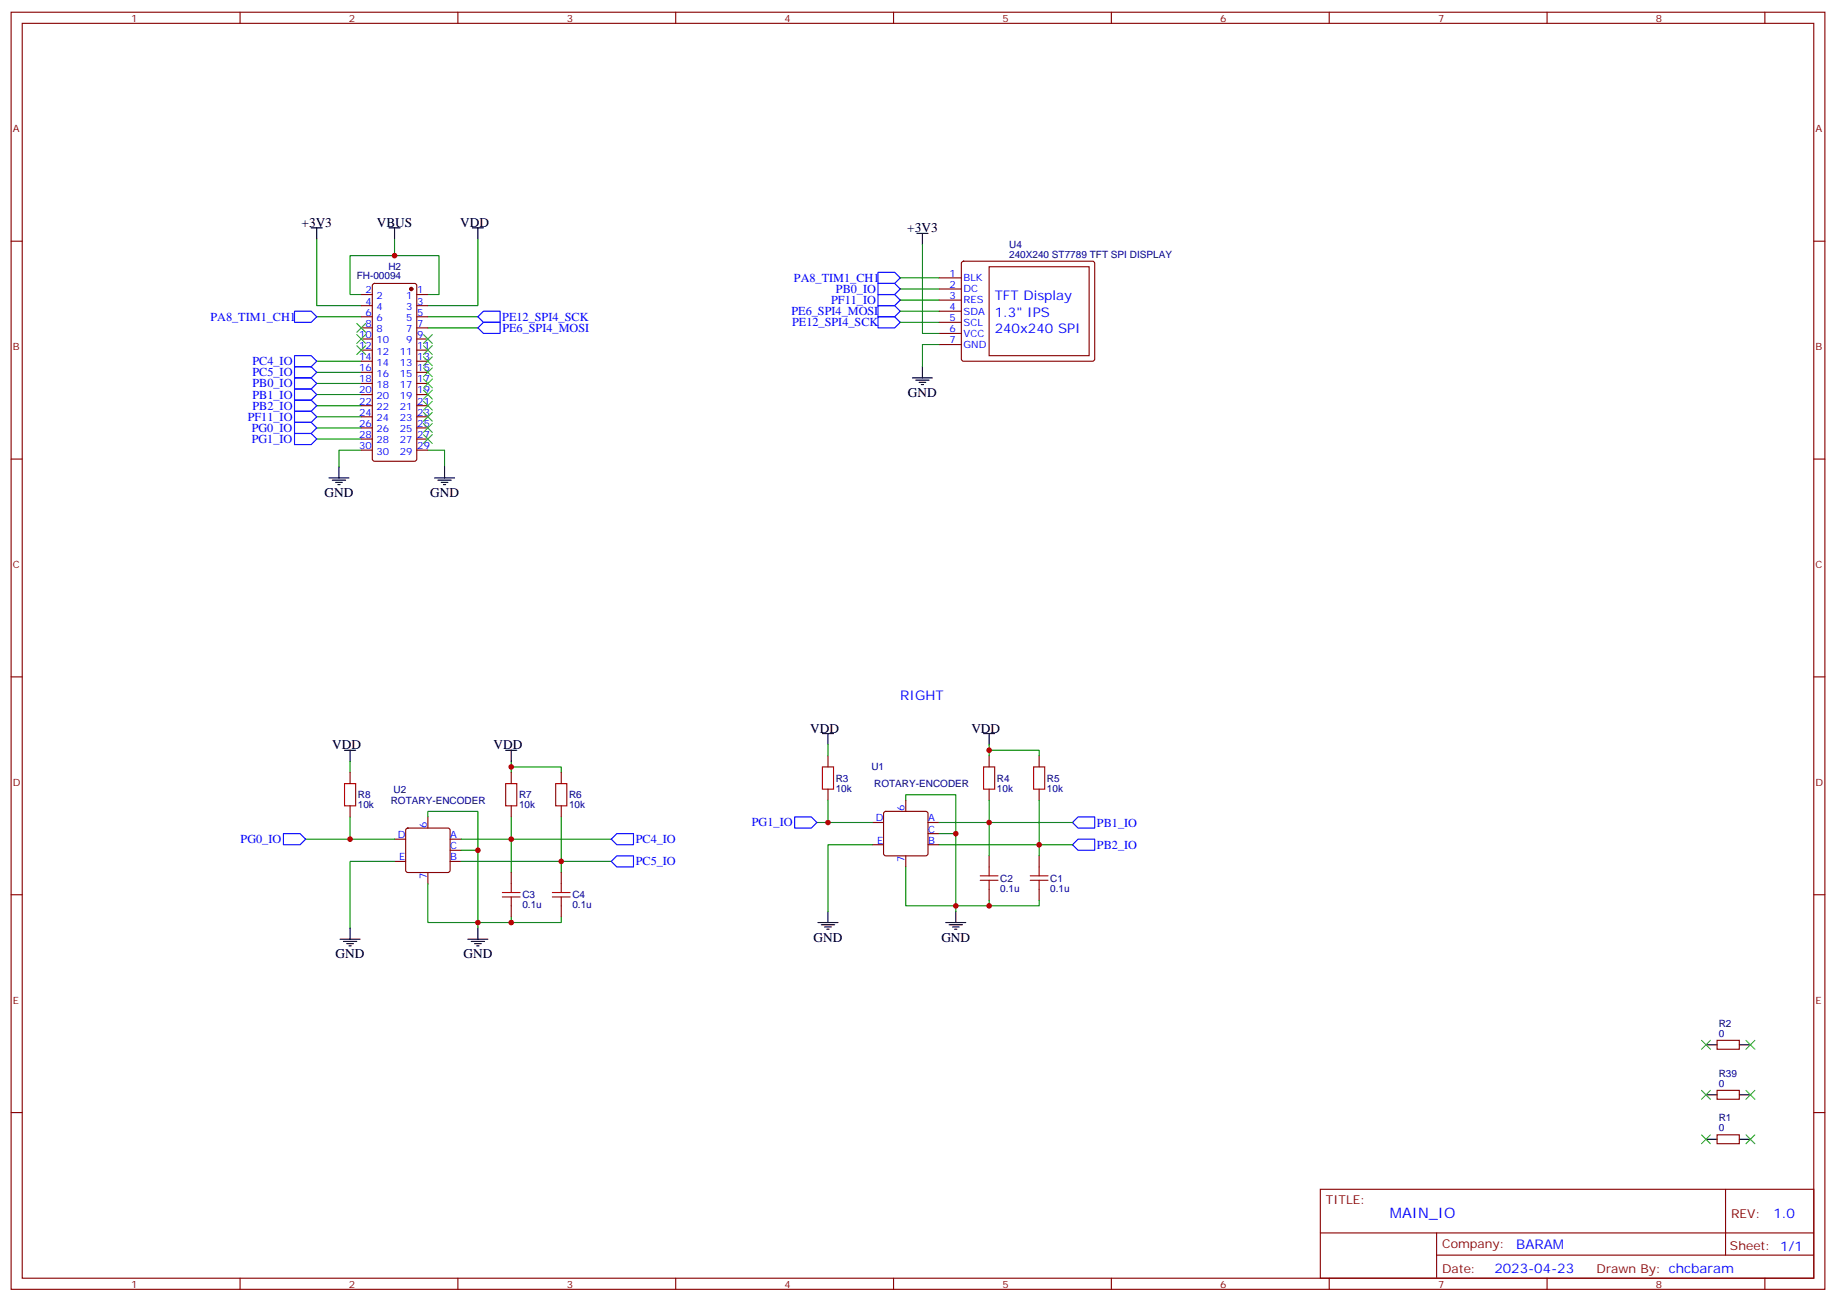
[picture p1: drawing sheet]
<svg xmlns="http://www.w3.org/2000/svg" width="583mm" height="413mm" viewBox="0 0 583 413" stroke-linecap="round" stroke-linejoin="round" font-family="sans-serif">
<g fill="none" stroke="#870000" stroke-width=".35">
<path d="M3.5 3.9h575.8v405.3h-575.8zM7.1 7.4h568.6v398.3h-568.6zM76.2 3.9v3.5M145.3 3.9v3.5M214.5 3.9v3.5M283.6 3.9v3.5M352.8 3.9v3.5M421.9 3.9v3.5M491.1 3.9v3.5M560.2 3.9v3.5M3.5 76.6h3.6M575.7 76.6h3.6"/>
<path d="M114.7 93.5h3.5M114.7 97h3.5M118.4 90.2l.5-.2h12.7l.6 .4 .1 55.3-.5 .6-12.9 .1-.7-.5v-55.2zM132.3 93.5h3.5M132.3 97h3.5M298.1 88.2h7.1M298.1 91.7h7.1M298.1 95.2h7.1M298.1 98.8h7.1M305.4 83.1l.5-.2h40.9l.5 .2 .2 .5-.1 30.6-.6 .5-41.2-.1-.4-.7v-30.3zM314 84.7h31.7v28.2h-31.7zM114.7 100.5h3.5"/>
<path d="M114.7 104.1h3.5M114.7 107.6h3.5M114.7 111.1h3.5M114.7 114.7h3.5M114.7 118.2h3.5M132.3 100.5h3.5M132.3 104.1h3.5M132.3 107.6h3.5M132.3 111.1h3.5M132.3 114.7h3.5M132.3 118.2h3.5M298.1 102.3h7.1"/>
<path d="M298.1 105.8h7.1M298.1 109.4h7.1M114.7 139.3h3.5M114.7 135.8h3.5M114.7 132.3h3.5M114.7 128.8h3.5M114.7 125.2h3.5M114.7 121.7h3.5M132.3 139.3h3.5M132.3 135.8h3.5M132.3 132.3h3.5M132.3 128.8h3.5"/>
<path d="M132.3 125.2h3.5M132.3 121.7h3.5M3.5 145.7h3.6M114.7 142.9h3.5M132.3 142.9h3.5M575.7 145.7h3.6M3.5 214.8h3.6M575.7 214.8h3.6M262.8 239.9v3.5M314 239.9v3.5M329.8 239.9v3.5M111.1 245.2v3.5"/>
<path d="M111.1 255.8v3.5M135.8 259.3v3.5M162.3 245.2v3.5M162.3 255.8v3.5M178.2 245.2v3.5M178.2 255.8v3.5M262.8 250.5v3.5M280.7 257.7l.5-.2h12.7l.5 .2 .2 .5v12.7l-.3 .5-.4 .2h-12.7l-.5-.2-.2-.5v-12.7zM287.5 254v3.5M314 250.5v3.5M329.8 250.5v3.5M125.2 266.3h3.6"/>
<path d="M125.2 273.4h3.6M129 263l.5-.2h12.7l.5 .2 .2 .5v12.7l-.3 .5-.4 .2h-12.7l-.5-.2-.2-.5v-12.7zM135.8 276.9v3.6M142.9 266.3h3.5M142.9 273.4h3.5M142.9 269.9h3.5M162.3 276.9v3.6M178.2 276.9v3.6M276.9 261.1h3.6M276.9 268.1h3.6M287.5 271.6v3.6M294.6 261.1h3.5"/>
<path d="M294.6 268.1h3.5M294.6 264.6h3.5M314 271.6v3.6M329.8 271.6v3.6M3.5 284h3.6M162.3 287.5v3.5M178.2 287.5v3.5M314 282.2v3.5M329.8 282.2v3.5M575.7 284h3.6M545 330.2h7.1v2.8h-7.1zM3.5 353.1h3.6"/>
<path d="M545 346.1h7.1v2.8h-7.1zM575.7 353.1h3.6M419.1 377.5h156.6v28.2h-156.6zM545 360.2h7.1v2.8h-7.1zM547.7 377.5v20.9M419.1 391.3h156.5M456 398.4h119.6M456 391.3v14.1M76.2 405.7v3.5M145.3 405.7v3.5M214.5 405.7v3.5M283.6 405.7v3.5"/>
<path d="M352.8 405.7v3.5M421.9 405.7v3.5M491.1 405.7v3.5M560.2 405.7v3.5"/>
</g>
<g fill="none" stroke="#008700" stroke-width=".35">
<path d="M100.5 75.8v21.2h14.2M125.2 75.8v5.3M151.7 75.8v21.2h-15.9M292.8 77.6v28.2h5.3M114.7 93.5h-3.6v-12.4h28.2v12.4h-3.5M285.8 98.8h12.3M285.8 88.2h12.3M285.8 91.7h12.3M285.8 95.2h12.3M100.5 118.2h14.2M100.5 114.7h14.2M100.5 100.5h14.2"/>
<path d="M135.8 100.5h15.9M135.8 104.1h15.9M285.8 102.3h12.3M298.1 109.4h-5.3v7M100.5 139.3h14.2M100.5 135.8h14.2M100.5 132.3h14.2M100.5 128.8h14.2M100.5 125.2h14.2M100.5 121.7h14.2M114.7 142.9h-7.1v5.3M135.8 142.9h5.3v5.3"/>
<path d="M262.8 236.4v3.5M314 238.1h15.8v1.8M314 236.4v3.5M111.1 259.3v7h14.1M111.1 241.7v3.5M135.8 259.3v-1.8h15.9v12.4M162.3 243.4h15.9v1.8M162.3 259.3v7h-15.9M162.3 241.7v3.5M178.2 259.3v14.1h-31.8M262.8 254v7.1h14.1M287.5 254v-1.8h15.9v12.4"/>
<path d="M314 254v7.1h-15.9M329.8 254v14.1h-31.7M97 266.3h14.1M125.2 273.4h-14.1v21.2M146.4 269.9h5.3v24.7M194 266.3h-31.7v10.6M194 273.4h-15.8v3.5M259.3 261.1h3.5M276.9 268.1h-14.1v21.2M287.5 275.2v12.3h26.5v-1.8M298.1 264.6h5.3v24.7M340.4 261.1h-26.4v10.5"/>
<path d="M340.4 268.1h-10.6v3.5M135.8 280.5v12.3h26.5v-1.8M178.2 291v1.8h-15.9M329.8 285.7v1.8h-15.8"/>
</g>
<g fill="none" stroke="#000" stroke-width=".35">
<path d="M98.8 72.3h3.5M100.5 72.3v3.5M123.5 72.3h3.5M125.2 72.3v3.5M149.9 72.3h3.6M151.7 72.3v3.5M291 74.1h3.6M292.8 74.1v3.5M289.6 119.9h6.4M292.8 116.4v3.5M290.7 120.6h4.2M291.7 121.4h2.2"/>
<path d="M292.5 122.1h.7M104.4 151.7h6.4M105.5 152.4h4.2M106.5 153.1h2.2M107.2 153.8h.7M107.6 148.2v3.5M137.9 151.7h6.4M139 152.4h4.2M140.1 153.1h2.1M140.8 153.8h.7M141.1 148.2v3.5M109.4 238.1h3.5"/>
<path d="M111.1 238.1v3.6M160.5 238.1h3.5M162.3 238.1v3.6M261.1 232.8h3.5M262.8 232.8v3.6M312.2 232.8h3.5M314 232.8v3.6M107.9 298.1h6.4M109 298.8h4.2M110.1 299.5h2.1M111.1 294.6v3.5M148.5 298.1h6.4"/>
<path d="M149.6 298.8h4.2M150.6 299.5h2.2M151.7 294.6v3.5M259.6 292.8h6.4M260.7 293.5h4.2M261.8 294.2h2.1M262.5 294.9h.7M262.8 289.3v3.5M300.2 292.8h6.4M301.3 293.5h4.2M302.3 294.2h2.1M303 294.9h.7"/>
<path d="M303.4 289.3v3.5M110.8 300.2h.7M151.3 300.2h.7M541.5 331.6h3.5M552.1 331.6h3.5M541.5 347.5h3.5M552.1 347.5h3.5M541.5 361.6h3.5M552.1 361.6h3.5"/>
</g>
<g fill="none" stroke="#00f" stroke-width=".35">
<path d="M93.5 98.8h5.3l1.7 1.7-1.7 1.8h-5.3zM153.5 98.8h5.2v3.5h-5.2l-1.8-1.8zM278.7 97h5.3l1.8 1.8-1.8 1.7h-5.3zM278.7 86.4h5.3l1.8 1.8-1.8 1.8h-5.3zM278.7 90h5.3l1.8 1.7-1.8 1.8h-5.3zM278.7 93.5h5.3l1.8 1.7-1.8 1.8h-5.3zM93.5 119.9h5.3l1.7 1.8-1.7 1.8h-5.3zM93.5 116.4h5.3l1.7 1.8-1.7 1.7h-5.3zM93.5 112.9h5.3l1.7 1.8-1.7 1.7h-5.3zM151.7 104.1l1.8-1.8h5.2v3.5h-5.2zM278.7 100.5h5.3l1.8 1.8-1.8 1.8h-5.3zM93.5 137.6h5.3l1.7 1.7-1.7 1.8h-5.3z"/>
<path d="M93.5 134.1h5.3l1.7 1.7-1.7 1.8h-5.3zM93.5 130.5h5.3l1.7 1.8-1.7 1.8h-5.3zM93.5 127h5.3l1.7 1.8-1.7 1.7h-5.3zM93.5 123.5h5.3l1.7 1.7-1.7 1.8h-5.3zM252.2 259.3h5.3l1.8 1.8-1.8 1.7h-5.3zM90 264.6h5.2l1.8 1.7-1.8 1.8h-5.2zM195.8 264.6h5.3v3.5h-5.3l-1.8-1.8zM195.8 271.6h5.3v3.6h-5.3l-1.8-1.8zM340.4 261.1l1.8-1.8h5.3v3.5h-5.3zM342.2 266.3h5.3v3.6h-5.3l-1.8-1.8z"/>
</g>
<circle cx="130.5" cy="91.7" r=".53" fill="#870000" stroke="#870000" stroke-width=".35"/>
<g fill="none" stroke="#3c3" stroke-width=".35">
<path d="M113.2 106.2l2.9 2.8M113.2 102.7l2.9 2.8M113.2 109.7l2.9 2.8M116.1 102.7l-2.9 2.8M116.1 106.2l-2.9 2.8M116.1 109.7l-2.9 2.8M134.4 106.2l2.8 2.8M134.4 109.7l2.8 2.8M134.4 113.2l2.8 2.9M134.4 116.8l2.8 2.8M137.2 106.2l-2.8 2.8M137.2 109.7l-2.8 2.8"/>
<path d="M137.2 113.2l-2.8 2.9M137.2 116.8l-2.8 2.8M134.4 120.3l2.8 2.8M134.4 123.8l2.8 2.8M134.4 127.4l2.8 2.8M134.4 130.9l2.8 2.8M134.4 134.4l2.8 2.8M134.4 137.9l2.8 2.9M137.2 120.3l-2.8 2.8M137.2 123.8l-2.8 2.8M137.2 127.4l-2.8 2.8M137.2 130.9l-2.8 2.8"/>
<path d="M137.2 134.4l-2.8 2.8M137.2 137.9l-2.8 2.9M540.1 330.2l2.8 2.8M542.9 330.2l-2.8 2.8M554.2 330.2l2.8 2.8M557 330.2l-2.8 2.8M540.1 346.1l2.8 2.8M542.9 346.1l-2.8 2.8M554.2 346.1l2.8 2.8M557 346.1l-2.8 2.8M540.1 360.2l2.8 2.8M542.9 360.2l-2.8 2.8"/>
<path d="M554.2 360.2l2.8 2.8M557 360.2l-2.8 2.8"/>
</g>
<g fill="none" stroke="#a10000" stroke-width=".35">
<path d="M109.4 248.7h3.5v7.1h-3.5zM160.5 248.7h3.5v7.1h-3.5zM176.4 248.7h3.5v7.1h-3.5zM261.1 243.4h3.5v7.1h-3.5zM312.2 243.4h3.5v7.1h-3.5zM328.1 243.4h3.5v7.1h-3.5zM311.1 279.4h5.7M311.1 278h5.7M314 275.2v2.8M314 279.4v2.8M327 279.4h5.7M327 278h5.7"/>
<path d="M329.8 275.2v2.8M329.8 279.4v2.8M159.5 284.7h5.6M159.5 283.3h5.6M162.3 280.5v2.8M162.3 284.7v2.8M175.3 284.7h5.7M175.3 283.3h5.7M178.2 280.5v2.8M178.2 284.7v2.8"/>
</g>
<g fill="#c00">
<circle cx="125.2" cy="81.1" r=".88"/>
<circle cx="314" cy="261.1" r=".88"/>
<circle cx="303.4" cy="287.5" r=".88"/>
<circle cx="314" cy="287.5" r=".88"/>
<circle cx="314" cy="238.1" r=".88"/>
<circle cx="329.8" cy="268.1" r=".88"/>
<circle cx="303.4" cy="264.6" r=".88"/>
<circle cx="151.7" cy="269.9" r=".88"/>
<circle cx="178.2" cy="273.4" r=".88"/>
<circle cx="162.3" cy="243.4" r=".88"/>
<circle cx="162.3" cy="292.8" r=".88"/>
<circle cx="151.7" cy="292.8" r=".88"/>
<circle cx="162.3" cy="266.3" r=".88"/>
<circle cx="111.1" cy="266.3" r=".88"/>
<circle cx="262.8" cy="261.1" r=".88"/>
</g>
<text font-size="4.6" fill="#00f" x="441.2" y="386.5">MAIN_IO</text>
<g font-size="4.2">
<text x="95.7" y="72">+3V3</text>
<text x="119.6" y="72">VBUS</text>
<text x="146" y="72">VDD</text>
<text x="288" y="73.7">+3V3</text>
<text x="288.2" y="126">GND</text>
<text x="103" y="157.7">GND</text>
<text x="136.5" y="157.7">GND</text>
<text x="257.2" y="232.5">VDD</text>
<text x="308.3" y="232.5">VDD</text>
<text x="105.5" y="237.8">VDD</text>
<text x="156.6" y="237.8">VDD</text>
<text x="258.2" y="298.8">GND</text>
<text x="298.8" y="298.8">GND</text>
<text x="106.5" y="304.1">GND</text>
<text x="147.1" y="304.1">GND</text>
</g>
<g font-size="4.2" fill="#00f">
<text x="315.7" y="95.2">TFT Display</text>
<text x="315.7" y="100.5">1.3&quot; IPS</text>
<text x="315.7" y="105.8">240x240 SPI</text>
<text x="285.8" y="222.2">RIGHT</text>
<text x="562.9" y="386.7">1.0</text>
<text x="481.3" y="396.3">BARAM</text>
<text x="474.4" y="404.1">2023-04-23</text>
</g>
<g font-size="3.9" fill="#00f">
<text x="252" y="89.4">PA8_TIM1_CH1</text>
<text x="265.3" y="93">PB0_IO</text>
<text x="66.8" y="101.8">PA8_TIM1_CH1</text>
<text x="159.4" y="101.8">PE12_SPI4_SCK</text>
<text x="251.2" y="100">PE6_SPI4_MOSI</text>
<text x="263.8" y="96.5">PF11_IO</text>
<text x="159.5" y="105.4">PE6_SPI4_MOSI</text>
<text x="251.4" y="103.6">PE12_SPI4_SCK</text>
<text x="80.1" y="119.4">PC5_IO</text>
<text x="80.1" y="115.9">PC4_IO</text>
<text x="80.1" y="123">PB0_IO</text>
<text x="80.1" y="130">PB2_IO</text>
<text x="80.1" y="126.5">PB1_IO</text>
<text x="78.6" y="133.5">PF11_IO</text>
<text x="79.9" y="137.1">PG0_IO</text>
<text x="79.9" y="140.6">PG1_IO</text>
<text x="238.6" y="262.3">PG1_IO</text>
<text x="348.2" y="262.3">PB1_IO</text>
<text x="76.4" y="267.6">PG0_IO</text>
<text x="201.8" y="267.6">PC4_IO</text>
<text x="348.2" y="269.4">PB2_IO</text>
<text x="201.8" y="274.7">PC5_IO</text>
</g>
<g font-size="3.9" fill="#800">
<text x="420.9" y="382.1">TITLE:</text>
<text x="549.5" y="386.7">REV:</text>
<text x="457.8" y="396.3">Company:</text>
<text x="549.1" y="396.9">Sheet: 1/1</text>
<text x="457.8" y="403.9">Date:</text>
<text x="506.8" y="404">Drawn By: chcbaram</text>
</g>
<g font-size="3.2" fill="#800">
<text x="41.6" y="6.9">1</text>
<text x="110.8" y="6.9">2</text>
<text x="179.9" y="6.9">3</text>
<text x="249.1" y="6.9">4</text>
<text x="318.2" y="6.9">5</text>
<text x="387.3" y="6.9">6</text>
<text x="456.5" y="6.9">7</text>
<text x="525.6" y="6.9">8</text>
<text x="4.1" y="42">A</text>
<text x="576.3" y="42">A</text>
<text x="4.1" y="111.1">B</text>
<text x="576.3" y="111.1">B</text>
<text x="4.1" y="180.3">C</text>
<text x="576.3" y="180.3">C</text>
<text x="4.1" y="249.4">D</text>
<text x="576.3" y="249.4">D</text>
<text x="4.1" y="318.6">E</text>
<text x="576.3" y="318.6">E</text>
<text x="41.6" y="408.7">1</text>
<text x="110.8" y="408.7">2</text>
<text x="179.9" y="408.7">3</text>
<text x="249.1" y="408.7">4</text>
<text x="318.2" y="408.7">5</text>
<text x="387.3" y="408.7">6</text>
<text x="456.5" y="408.7">7</text>
<text x="525.6" y="408.7">8</text>
</g>
<g font-size="3.2" fill="#000080">
<text x="320.3" y="81.8">240X240 ST7789 TFT SPI DISPLAY</text>
<text x="320.3" y="78.7">U4</text>
<text x="113.2" y="88.7">FH-00094</text>
<text x="123.3" y="85.6">H2</text>
<text x="276.6" y="244.5">U1</text>
<text x="124.9" y="251.6">U2</text>
<text x="265.3" y="251.2">10k</text>
<text x="265.3" y="248.1">R3</text>
<text x="277.5" y="249.8">ROTARY-ENCODER</text>
<text x="316.4" y="251.2">10k</text>
<text x="316.4" y="248.1">R4</text>
<text x="332.3" y="251.2">10k</text>
<text x="332.3" y="248.1">R5</text>
<text x="113.6" y="256.5">10k</text>
<text x="113.6" y="253.4">R8</text>
<text x="124" y="255.1">ROTARY-ENCODER</text>
<text x="164.7" y="256.5">10k</text>
<text x="164.7" y="253.4">R7</text>
<text x="180.6" y="256.5">10k</text>
<text x="180.6" y="253.4">R6</text>
<text x="317.5" y="279.8">C2</text>
<text x="333.4" y="279.8">C1</text>
<text x="165.8" y="285.1">C3</text>
<text x="181.7" y="285.1">C4</text>
<text x="317.5" y="283">0.1u</text>
<text x="333.4" y="283">0.1u</text>
<text x="165.8" y="288.3">0.1u</text>
<text x="181.7" y="288.3">0.1u</text>
<text x="545.5" y="329.1">0</text>
<text x="545.5" y="325.9">R2</text>
<text x="545.5" y="341.8">R39</text>
<text x="545.5" y="345">0</text>
<text x="545.5" y="359.1">0</text>
<text x="545.5" y="355.9">R1</text>
</g>
<g font-size="3.2" fill="#00f">
<text x="301.4" y="87.8">1</text>
<text x="305.9" y="89.3">BLK</text>
<text x="116" y="93.1">2</text>
<text x="119.5" y="94.9">2</text>
<text x="129" y="94.9">1</text>
<text x="132.5" y="93.1">1</text>
<text x="301.4" y="91.4">2</text>
<text x="301.4" y="94.9">3</text>
<text x="305.9" y="92.8">DC</text>
<text x="116" y="100.2">6</text>
<text x="116" y="96.7">4</text>
<text x="119.5" y="102">6</text>
<text x="119.5" y="98.4">4</text>
<text x="129" y="98.4">3</text>
<text x="129" y="102">5</text>
<text x="132.5" y="96.7">3</text>
<text x="132.5" y="100.2">5</text>
<text x="301.4" y="98.4">4</text>
<text x="301.4" y="102">5</text>
<text x="305.9" y="96.3">RES</text>
<text x="305.9" y="99.8">SDA</text>
<text x="114" y="107.2">10</text>
<text x="116" y="103.7">8</text>
<text x="119.5" y="105.5">8</text>
<text x="129" y="105.5">7</text>
<text x="132.5" y="103.7">7</text>
<text x="132.5" y="107.2">9</text>
<text x="301.4" y="105.5">6</text>
<text x="305.9" y="103.4">SCL</text>
<text x="305.9" y="106.9">VCC</text>
<text x="114" y="110.8">12</text>
<text x="119.5" y="112.5">12</text>
<text x="119.5" y="109">10</text>
<text x="127" y="112.5">11</text>
<text x="129" y="109">9</text>
<text x="132.5" y="110.8">11</text>
<text x="301.4" y="109">7</text>
<text x="305.9" y="110.4">GND</text>
<text x="114" y="117.8">16</text>
<text x="114" y="114.3">14</text>
<text x="119.5" y="119.6">16</text>
<text x="119.5" y="116.1">14</text>
<text x="127" y="116.1">13</text>
<text x="127" y="119.6">15</text>
<text x="132.5" y="114.3">13</text>
<text x="132.5" y="117.8">15</text>
<text x="114" y="124.9">20</text>
<text x="114" y="121.4">18</text>
<text x="119.5" y="123.1">18</text>
<text x="127" y="123.1">17</text>
<text x="132.5" y="121.4">17</text>
<text x="132.5" y="124.9">19</text>
<text x="114" y="131.9">24</text>
<text x="114" y="128.4">22</text>
<text x="119.5" y="130.2">22</text>
<text x="119.5" y="126.6">20</text>
<text x="127" y="126.6">19</text>
<text x="127" y="130.2">21</text>
<text x="132.5" y="128.4">21</text>
<text x="132.5" y="131.9">23</text>
<text x="114" y="135.5">26</text>
<text x="119.5" y="137.2">26</text>
<text x="119.5" y="133.7">24</text>
<text x="127" y="133.7">23</text>
<text x="127" y="137.2">25</text>
<text x="132.5" y="135.5">25</text>
<text x="114" y="142.5">30</text>
<text x="114" y="139">28</text>
<text x="119.5" y="140.8">28</text>
<text x="127" y="140.8">27</text>
<text x="132.5" y="139">27</text>
<text x="132.5" y="142.5">29</text>
<text x="119.5" y="144.3">30</text>
<text x="127" y="144.3">29</text>
<text x="287.2" y="257.5" transform="rotate(-90 287.2 257.5)">6</text>
<text x="135.5" y="262.8" transform="rotate(-90 135.5 262.8)">6</text>
<text x="278" y="260.7">D</text>
<text x="294.6" y="260.7">A</text>
<text x="126.3" y="266">D</text>
<text x="142.9" y="266">A</text>
<text x="142.9" y="269.5">C</text>
<text x="278.5" y="267.8">E</text>
<text x="294.6" y="267.8">B</text>
<text x="294.6" y="264.2">C</text>
<text x="126.8" y="273">E</text>
<text x="142.9" y="273">B</text>
<text x="287.2" y="273.7" transform="rotate(-90 287.2 273.7)">7</text>
<text x="135.5" y="278.9" transform="rotate(-90 135.5 278.9)">7</text>
</g>
</svg>
